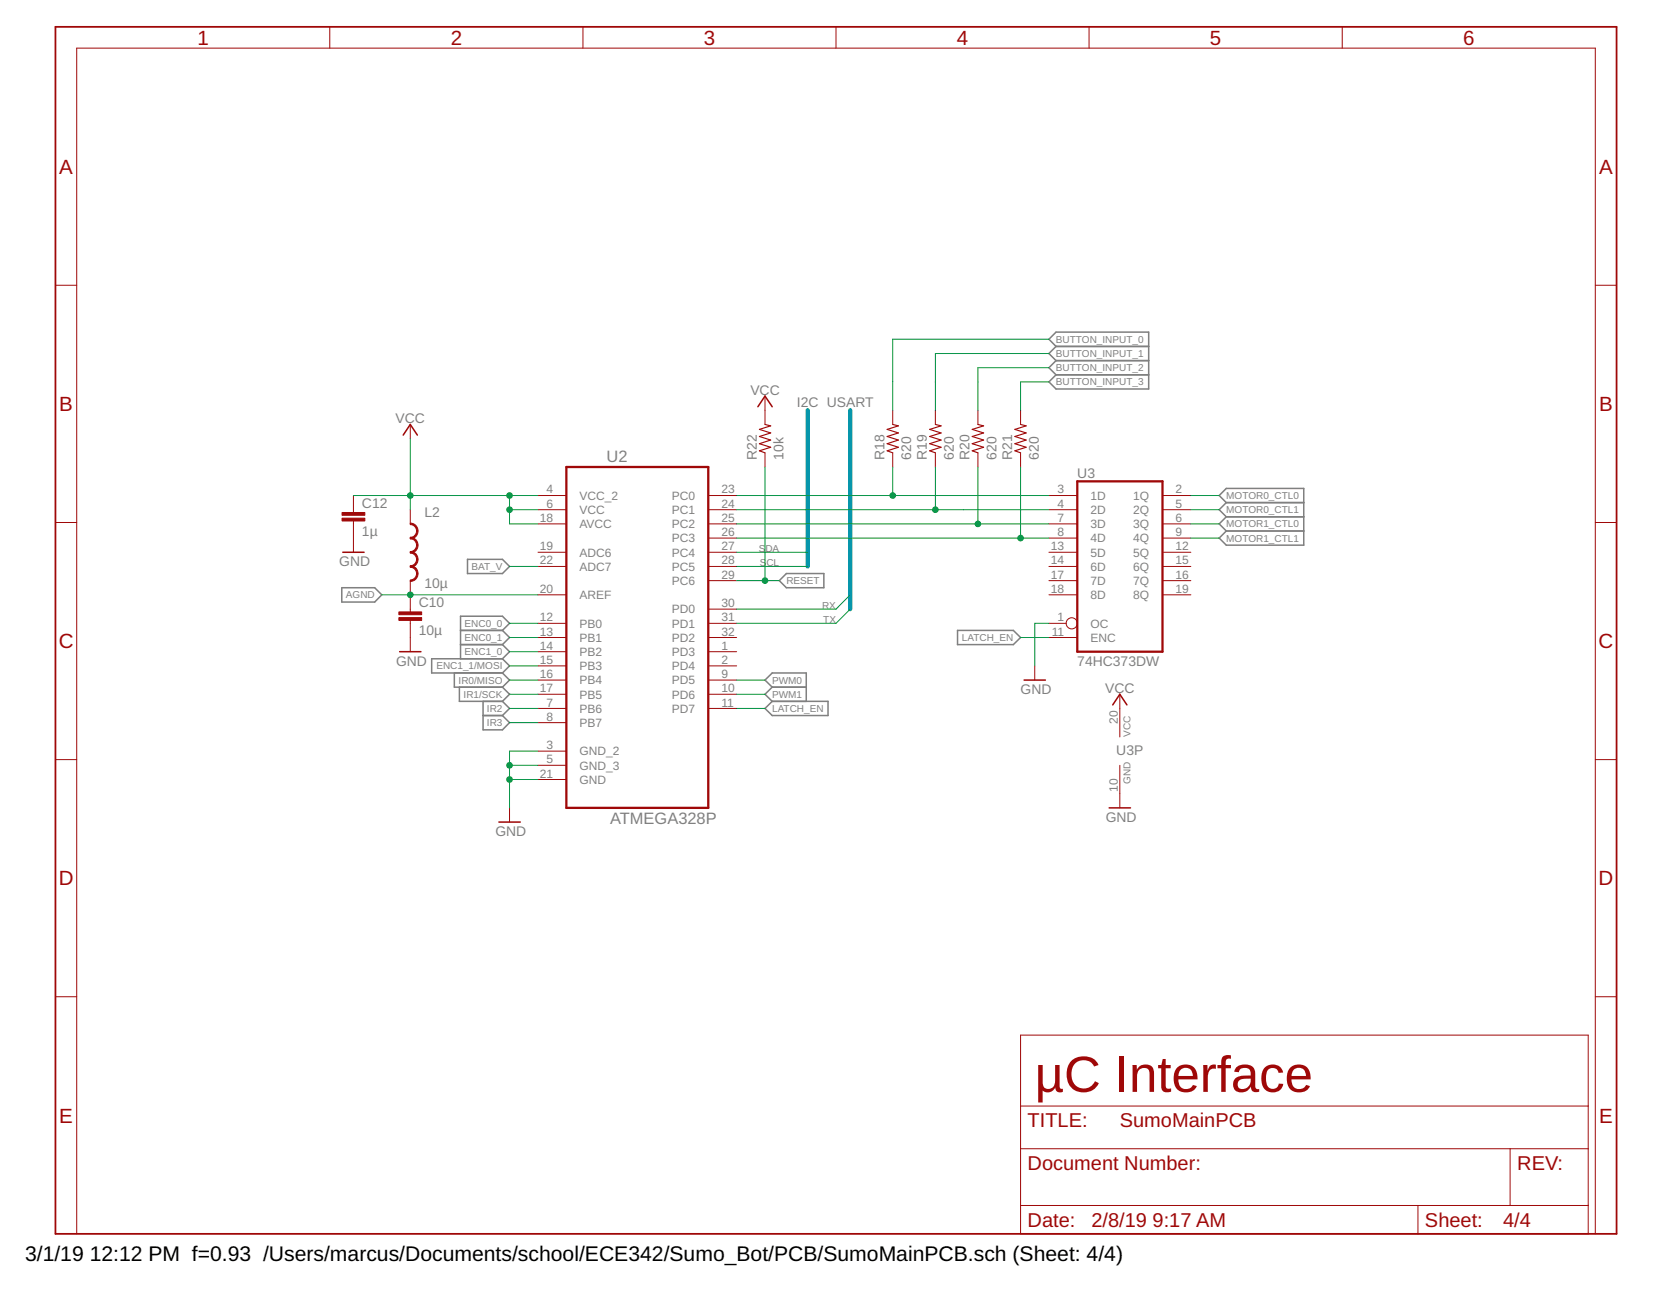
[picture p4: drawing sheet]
<svg xmlns="http://www.w3.org/2000/svg" width="279mm" height="216mm" viewBox="0 0 279 216" stroke-linecap="round" stroke-linejoin="round" font-family="sans-serif">
<g fill="none" stroke="#808080" stroke-width=".25">
<path d="M176.6 57.9l-1.2-1.2 1.2-1.2h15.5v9.5h-15.5l-1.2-1.2 1.2-1.2M176.6 57.9l-1.2 1.2 1.2 1.2M176.6 57.9h15.5M176.6 62.6h15.5M176.6 60.3l-1.2 1.1 1.2 1.2M176.6 60.3h15.5M57.1 98.2h5.6l1.1 1.2-1.1 1.2h-5.6zM78.2 93.5h5.8l1.2 1.2-1.2 1.1h-5.8zM131.5 95.8h6.3v2.4h-6.3l-1.2-1.2zM205 84l-1.1-1.2 1.1-1.2h13v9.5h-13l-1.1-1.2 1.1-1.2M205 84h13M205 84l-1.1 1.2 1.1 1.2"/>
<path d="M205 86.4h13M205 86.4l-1.1 1.1 1.1 1.2M205 88.7h13M76 112.5v2.3h8M76.8 114.8v2.4h7.2M77 107.7h7M77 105.3h7M80.8 119.6h3.2M80.8 117.2v4.8h3.2l1.2-1.2-1.2-1.2M84 105.3l1.2-1.1-1.2-1.2h-7v7.1M84 105.3l1.2 1.2-1.2 1.2M84 107.7l1.2 1.2-1.2 1.2"/>
<path d="M84 110.1h-11.8v2.4h11.8M84 110.1l1.2 1.2-1.2 1.2M84 112.5l1.2 1.1-1.2 1.2M84 114.8l1.2 1.2-1.2 1.2M84 117.2l1.2 1.2-1.2 1.2M127.9 118.4l1.2-1.2h9.4v2.4h-9.4zM129.1 114.8l-1.2-1.2 1.2-1.1h5.7v4.7M129.1 114.8h5.7M129.1 114.8l-1.2 1.2 1.2 1.2M160.1 105.3h9.3l1.2 1.2-1.2 1.2h-9.3z"/>
</g>
<g fill="none" stroke="#9f0808" stroke-width=".17">
<path d="M55.1 4.5v3.5M97.5 4.5v3.5M139.8 4.5v3.5M182.1 4.5v3.5M224.4 4.5v3.5M9.3 47.7h3.5M266.7 47.7h3.6M68.6 70.9v2.4M127.9 66.2v4.7M127.9 75.7v2.3M149.3 68.6v2.3M149.3 75.7v2.3"/>
<path d="M156.4 68.6v2.3M156.4 75.7v2.3M163.5 68.6v2.3M163.5 75.7v2.3M170.6 68.6v2.3M170.6 75.7v2.3M9.3 87.3h3.5M59.1 82.8v2.8M59.1 87.1v5.2M68.6 85.2v2.3M68.6 97v5.3M90 82.8h4.7"/>
<path d="M90 85.2h4.7M90 87.5h4.7M90 92.3h4.7M90 94.7h4.7M90 99.4h4.7M118.4 82.8h4.8M118.4 85.2h4.8M118.4 87.5h4.8M118.4 92.3h4.8M118.4 94.7h4.8M118.4 89.9h4.8M118.4 97h4.8"/>
<path d="M175.4 82.8h4.7M175.4 85.2h4.7M175.4 87.5h4.7M175.4 92.3h4.7M175.4 94.7h4.7M175.4 99.4h4.7M175.4 89.9h4.7M175.4 97h4.7M194.4 82.8h4.7M194.4 85.2h4.7M194.4 87.5h4.7M194.4 92.3h4.7"/>
<path d="M194.4 94.7h4.7M194.4 99.4h4.7M194.4 89.9h4.7M194.4 97h4.7M266.7 87.3h3.6M68.6 103.7v5.2M90 104.2h4.7M90 106.5h4.7M90 108.9h4.7M90 111.3h4.7M90 113.6h4.7M90 116h4.7"/>
<path d="M90 118.4h4.7M118.4 104.2h4.8M118.4 106.5h4.8M118.4 108.9h4.8M118.4 111.3h4.8M118.4 113.6h4.8M118.4 116h4.8M118.4 118.4h4.8M118.4 101.8h4.8M173 111.3v2.3M175.4 104.2h2.9M175.4 106.5h4.7"/>
<path d="M187.2 116v7.1M9.3 126.9h3.5M85.2 135v2.4M90 120.8h4.7M90 125.5h4.7M90 127.9h4.7M90 130.3h4.7M187.2 127.9v7.1M266.7 126.9h3.6M9.3 166.6h3.5M170.6 173h95v33.2h-95zM266.7 166.6h3.6"/>
<path d="M170.6 192h95M170.6 184.8h95M252.5 192v9.4M12.8 206.2v-198.2h253.9v198.2M170.6 201.4h95M237.1 201.4v4.8"/>
<circle cx="179.2" cy="104.2" r=".93"/>
</g>
<path d="M94.7 78h23.7v57h-23.7zM180.1 80.4h14.3v28.5h-14.3z" fill="none" stroke="#9f0808" stroke-width=".38"/>
<path d="M67.4 72.7l1.2-1.8 1.2 1.8M126.7 68l1.2-1.8 1.2 1.8M57.3 92.3h3.6M66.8 108.9h3.6M171.2 113.6h3.6M186.1 117.8l1.1-1.8 1.2 1.8M83.4 137.4h3.6M185.5 135h3.5" fill="none" stroke="#9f0808" stroke-width=".25"/>
<path d="M9.3 4.5h261v201.7h-261z" fill="none" stroke="#9f0808" stroke-width=".3"/>
<g fill="#9f0808" stroke="#9f0808" stroke-width=".17">
<path d="M68.6 87.4a1.27 1.27 0 0 1 1.3 1.3h-.2a1.05 1.05 0 0 0-1.1-1z" fill-rule="evenodd"/>
<path d="M68.6 89.8a1.05 1.05 0 0 0 1.1-1.1h.2a1.27 1.27 0 0 1-1.3 1.3z" fill-rule="evenodd"/>
<path d="M68.6 89.8a1.27 1.27 0 0 1 1.3 1.3h-.2a1.05 1.05 0 0 0-1.1-1.1z" fill-rule="evenodd"/>
<path d="M69.7 91.1h.2a1.27 1.27 0 0 1-1.3 1.3v-.2a1.08 1.08 0 0 0 1.1-1.1z" fill-rule="evenodd"/>
<path d="M68.6 92.2a1.23 1.23 0 0 1 1.3 1.3h-.2a1.09 1.09 0 0 0-1.1-1.1z" fill-rule="evenodd"/>
<path d="M69.7 93.5h.2a1.27 1.27 0 0 1-1.3 1.3v-.2a1.08 1.08 0 0 0 1.1-1.1z" fill-rule="evenodd"/>
<path d="M68.6 94.6a1.23 1.23 0 0 1 1.3 1.2h-.2a1.09 1.09 0 0 0-1.1-1z" fill-rule="evenodd"/>
<path d="M69.7 95.8h.2a1.27 1.27 0 0 1-1.3 1.4v-.3a1.08 1.08 0 0 0 1.1-1.1z" fill-rule="evenodd"/>
</g>
<g fill="#9f0808" stroke="#9f0808" stroke-width=".17">
<path d="M66.7 103.2h3.8v.5h-3.8z"/>
<path d="M66.7 102.3h3.8v.4h-3.8z"/>
<path d="M57.2 86.6h3.8v.5h-3.8z"/>
<path d="M57.2 85.6h3.8v.5h-3.8z"/>
</g>
<path d="M127.9 70.9l1 .3-1.9 .6 1.9 .5-1.9 .6 1.9 .6-1.9 .6 1.9 .6-1.9 .6 .9 .4M149.3 70.9l.9 .3-1.9 .6 1.9 .5-1.9 .6 1.9 .6-1.9 .6 1.9 .6-1.9 .6 1 .4M156.4 70.9l1 .3-2 .6 2 .5-2 .6 2 .6-2 .6 2 .6-2 .6 1 .4M163.5 70.9l1 .3-1.9 .6 1.9 .5-1.9 .6 1.9 .6-1.9 .6 1.9 .6-1.9 .6 .9 .4M170.6 70.9l1 .3-1.9 .6 1.9 .5-1.9 .6 1.9 .6-1.9 .6 1.9 .6-1.9 .6 .9 .4" fill="none" stroke="#9f0808" stroke-width=".19"/>
<path d="M135 68.6v26.1M142.2 68.6v33.2" fill="none" stroke="#0696d7" stroke-width=".72"/>
<g fill="none" stroke="#099523" stroke-width=".17">
<path d="M175.4 59.1h-19v9.5M175.4 56.7h-26.1v11.9M68.6 73.3v11.9M127.9 78v19M149.3 78v4.8M156.4 78v7.2M163.5 78v9.5M170.6 78v11.9M175.4 63.8h-4.8v4.8M175.4 61.4h-11.9v7.2M59.1 82.8h30.9M63.8 99.4h26.2"/>
<path d="M85.2 85.2h4.8M85.2 82.8v4.7h4.8M85.2 94.7h4.8M123.2 82.8h52.2M123.2 85.2h52.2M123.2 87.5h52.2M123.2 89.9h52.2M123.2 94.7h11.8M123.2 92.3h11.8M123.2 97h7.1M142.2 99.4l-2.4 2.4h-16.6M199.1 82.8h4.8"/>
<path d="M199.1 85.2h4.8M199.1 87.5h4.8M199.1 89.9h4.8M85.2 104.2h4.8M85.2 106.5h4.8M85.2 118.4h4.8M85.2 108.9h4.8M85.2 111.3h4.8M85.2 113.6h4.8M85.2 116h4.8M123.2 118.4h4.7M123.2 113.6h4.7"/>
<path d="M123.2 116h4.7M142.2 101.8l-2.4 2.4h-16.6M170.6 106.5h4.8M175.4 104.2h-2.4v7.1M85.2 130.3h4.8M85.2 127.9h4.8M85.2 120.8h4.8M90 125.5h-4.8v9.5"/>
</g>
<g fill="#099523" stroke="#099523" stroke-width=".17">
<circle cx="68.6" cy="82.8" r=".47"/>
<circle cx="85.2" cy="82.8" r=".47"/>
<circle cx="85.2" cy="85.2" r=".47"/>
<circle cx="85.2" cy="130.3" r=".47"/>
<circle cx="85.2" cy="127.9" r=".47"/>
<circle cx="68.6" cy="99.4" r=".47"/>
<circle cx="149.3" cy="82.8" r=".47"/>
<circle cx="156.4" cy="85.2" r=".47"/>
<circle cx="163.5" cy="87.5" r=".47"/>
<circle cx="170.6" cy="89.9" r=".47"/>
<circle cx="127.9" cy="97" r=".47"/>
</g>
<text font-size="8.5" fill="#9f0808" x="173" y="182.5">µC Interface</text>
<g font-size="3.5">
<text x="4.2" y="210.7">3/1/19</text>
<text x="15" y="210.7">12:12 PM f=0.93 /Users/marcus/Documents/school/ECE342/Sumo_Bot/PCB/SumoMainPCB.sch (Sheet: 4/4)</text>
</g>
<g font-size="3.4" fill="#9f0808">
<text x="33" y="7.5">1</text>
<text x="75.4" y="7.5">2</text>
<text x="117.7" y="7.5">3</text>
<text x="160" y="7.5">4</text>
<text x="202.3" y="7.5">5</text>
<text x="244.6" y="7.5">6</text>
<text x="9.9" y="29.1">A</text>
<text x="267.4" y="29.1">A</text>
<text x="9.9" y="68.7">B</text>
<text x="267.4" y="68.7">B</text>
<text x="9.8" y="108.3">C</text>
<text x="267.3" y="108.3">C</text>
<text x="9.8" y="148">D</text>
<text x="267.3" y="148">D</text>
<text x="9.9" y="187.6">E</text>
<text x="267.4" y="187.6">E</text>
</g>
<g font-size="3.3" fill="#9f0808">
<text x="171.8" y="188.4">TITLE:</text>
<text x="187.2" y="188.4">SumoMainPCB</text>
<text x="171.8" y="195.5">Document Number:</text>
<text x="253.7" y="195.5">REV:</text>
<text x="171.8" y="205">Date:</text>
<text x="182.5" y="205">2/8/19</text>
<text x="192.7" y="205">9:17 AM</text>
<text x="238.3" y="205">Sheet:</text>
<text x="251.3" y="205">4/4</text>
</g>
<g font-size="2.8" fill="#808080">
<text x="101.4" y="77.2">U2</text>
<text x="102" y="137.7">ATMEGA328P</text>
</g>
<g font-size="2.3" fill="#808080">
<text x="125.5" y="65.9">VCC</text>
<text x="66.1" y="70.7">VCC</text>
<text x="133.2" y="68.1">I2C USART</text>
<text x="126.5" y="76.9" transform="rotate(-90 126.5 76.9)">R22</text>
<text x="131" y="76.9" transform="rotate(-90 131 76.9)">10k</text>
<text x="147.9" y="76.9" transform="rotate(-90 147.9 76.9)">R18</text>
<text x="152.4" y="76.9" transform="rotate(-90 152.4 76.9)">620</text>
<text x="155" y="76.9" transform="rotate(-90 155 76.9)">R19</text>
<text x="159.5" y="76.9" transform="rotate(-90 159.5 76.9)">620</text>
<text x="162.1" y="76.9" transform="rotate(-90 162.1 76.9)">R20</text>
<text x="166.6" y="76.9" transform="rotate(-90 166.6 76.9)">620</text>
<text x="169.2" y="76.9" transform="rotate(-90 169.2 76.9)">R21</text>
<text x="173.7" y="76.9" transform="rotate(-90 173.7 76.9)">620</text>
<text x="180.1" y="79.8">U3</text>
<text x="60.5" y="89.6">1µ</text>
<text x="60.5" y="84.8">C12</text>
<text x="71" y="86.4">L2</text>
<text x="56.7" y="94.7">GND</text>
<text x="70" y="101.4">C10</text>
<text x="71" y="98.2">10µ</text>
<text x="70" y="106.2">10µ</text>
<text x="66.2" y="111.3">GND</text>
<text x="180.1" y="111.3">74HC373DW</text>
<text x="170.6" y="116">GND</text>
<text x="184.8" y="115.8">VCC</text>
<text x="186.7" y="126.1">U3P</text>
<text x="184.9" y="137.4">GND</text>
<text x="82.8" y="139.7">GND</text>
</g>
<g font-size="2" fill="#808080">
<text x="91.4" y="82.5">4</text>
<text x="96.9" y="83.5">VCC_2</text>
<text x="112.3" y="83.5">PC0</text>
<text x="120.6" y="82.5">23</text>
<text x="176.8" y="82.5">3</text>
<text x="182.3" y="83.5">1D</text>
<text x="189.5" y="83.5">1Q</text>
<text x="196.5" y="82.5">2</text>
<text x="90.3" y="87.2">18</text>
<text x="91.4" y="84.8">6</text>
<text x="96.9" y="85.9">VCC</text>
<text x="96.9" y="88.3">AVCC</text>
<text x="112.3" y="85.9">PC1</text>
<text x="112.3" y="88.2">PC2</text>
<text x="120.6" y="84.8">24</text>
<text x="120.6" y="87.2">25</text>
<text x="120.6" y="89.6">26</text>
<text x="176.8" y="84.8">4</text>
<text x="176.8" y="87.2">7</text>
<text x="176.8" y="89.6">8</text>
<text x="182.3" y="85.9">2D</text>
<text x="182.3" y="88.3">3D</text>
<text x="189.5" y="85.9">2Q</text>
<text x="189.5" y="88.2">3Q</text>
<text x="196.5" y="84.8">5</text>
<text x="196.5" y="87.2">6</text>
<text x="196.5" y="89.6">9</text>
<text x="90.3" y="92">19</text>
<text x="90.3" y="94.3">22</text>
<text x="96.9" y="93">ADC6</text>
<text x="96.9" y="95.4">ADC7</text>
<text x="112.3" y="90.6">PC3</text>
<text x="112.3" y="93">PC4</text>
<text x="112.3" y="95.4">PC5</text>
<text x="120.6" y="92">27</text>
<text x="120.6" y="94.3">28</text>
<text x="175.7" y="92">13</text>
<text x="175.7" y="94.3">14</text>
<text x="182.3" y="90.6">4D</text>
<text x="182.3" y="93">5D</text>
<text x="182.3" y="95.4">6D</text>
<text x="189.5" y="90.6">4Q</text>
<text x="189.5" y="93">5Q</text>
<text x="189.5" y="95.4">6Q</text>
<text x="196.5" y="92">12</text>
<text x="196.5" y="94.3">15</text>
<text x="90.3" y="99.1">20</text>
<text x="96.9" y="100.1">AREF</text>
<text x="112.3" y="97.7">PC6</text>
<text x="120.6" y="96.7">29</text>
<text x="120.6" y="101.4">30</text>
<text x="175.7" y="96.7">17</text>
<text x="175.7" y="99.1">18</text>
<text x="182.3" y="97.7">7D</text>
<text x="182.3" y="100.1">8D</text>
<text x="189.5" y="97.7">7Q</text>
<text x="189.5" y="100.1">8Q</text>
<text x="196.5" y="96.7">16</text>
<text x="196.5" y="99.1">19</text>
<text x="90.3" y="103.8">12</text>
<text x="90.3" y="106.2">13</text>
<text x="96.9" y="104.9">PB0</text>
<text x="96.9" y="107.2">PB1</text>
<text x="112.3" y="102.5">PD0</text>
<text x="112.3" y="104.9">PD1</text>
<text x="112.3" y="107.2">PD2</text>
<text x="120.6" y="103.8">31</text>
<text x="120.6" y="106.2">32</text>
<text x="175.8" y="106.2">11</text>
<text x="176.8" y="103.8">1</text>
<text x="182.3" y="104.9">OC</text>
<text x="182.3" y="107.2">ENC</text>
<text x="90.3" y="108.6">14</text>
<text x="90.3" y="110.9">15</text>
<text x="90.3" y="113.3">16</text>
<text x="96.9" y="109.6">PB2</text>
<text x="96.9" y="112">PB3</text>
<text x="112.3" y="109.6">PD3</text>
<text x="112.3" y="112">PD4</text>
<text x="120.6" y="108.6">1</text>
<text x="120.6" y="110.9">2</text>
<text x="120.6" y="113.3">9</text>
<text x="90.3" y="115.7">17</text>
<text x="91.4" y="118.1">7</text>
<text x="96.9" y="114.4">PB4</text>
<text x="96.9" y="116.7">PB5</text>
<text x="96.9" y="119.1">PB6</text>
<text x="112.3" y="114.4">PD5</text>
<text x="112.3" y="116.7">PD6</text>
<text x="112.3" y="119.1">PD7</text>
<text x="120.6" y="115.7">10</text>
<text x="120.6" y="118.1">11</text>
<text x="91.4" y="120.4">8</text>
<text x="91.4" y="125.2">3</text>
<text x="96.9" y="121.5">PB7</text>
<text x="186.9" y="121" transform="rotate(-90 186.9 121)">20</text>
<text x="90.3" y="129.9">21</text>
<text x="91.4" y="127.6">5</text>
<text x="96.9" y="126.2">GND_2</text>
<text x="96.9" y="128.6">GND_3</text>
<text x="96.9" y="131">GND</text>
<text x="186.9" y="132.3" transform="rotate(-90 186.9 132.3)">10</text>
</g>
<g font-size="1.7" fill="#808080">
<text x="176.6" y="59.7">BUTTON_INPUT_1</text>
<text x="176.6" y="57.3">BUTTON_INPUT_0</text>
<text x="176.6" y="64.4">BUTTON_INPUT_3</text>
<text x="176.6" y="62">BUTTON_INPUT_2</text>
<text x="205" y="83.4">MOTOR0_CTL0</text>
<text x="205" y="85.8">MOTOR0_CTL1</text>
<text x="205" y="88.1">MOTOR1_CTL0</text>
<text x="78.9" y="95.3">BAT_V</text>
<text x="126.9" y="92.3">S</text>
<text x="127" y="94.7">S</text>
<text x="128" y="92.3">DA</text>
<text x="128.1" y="94.7">CL</text>
<text x="205" y="90.5">MOTOR1_CTL1</text>
<text x="57.8" y="100">AGND</text>
<text x="131.5" y="97.6">RESET</text>
<text x="137.5" y="101.8">RX</text>
<text x="77.7" y="104.7">ENC0_0</text>
<text x="77.7" y="107.1">ENC0_1</text>
<text x="137.6" y="104.2">TX</text>
<text x="160.8" y="107.1">LATCH_EN</text>
<text x="73" y="111.9">ENC1_1/MOSI</text>
<text x="77.7" y="109.5">ENC1_0</text>
<text x="76.7" y="114.2">IR0/MISO</text>
<text x="77.5" y="116.6">IR1/SCK</text>
<text x="81.4" y="119">IR2</text>
<text x="129.1" y="119">LATCH_EN</text>
<text x="129.1" y="116.6">PWM1</text>
<text x="129.1" y="114.2">PWM0</text>
<text x="81.4" y="121.4">IR3</text>
<text x="189" y="123.1" transform="rotate(-90 189 123.1)">VCC</text>
<text x="189" y="131" transform="rotate(-90 189 131)">GND</text>
</g>
</svg>
